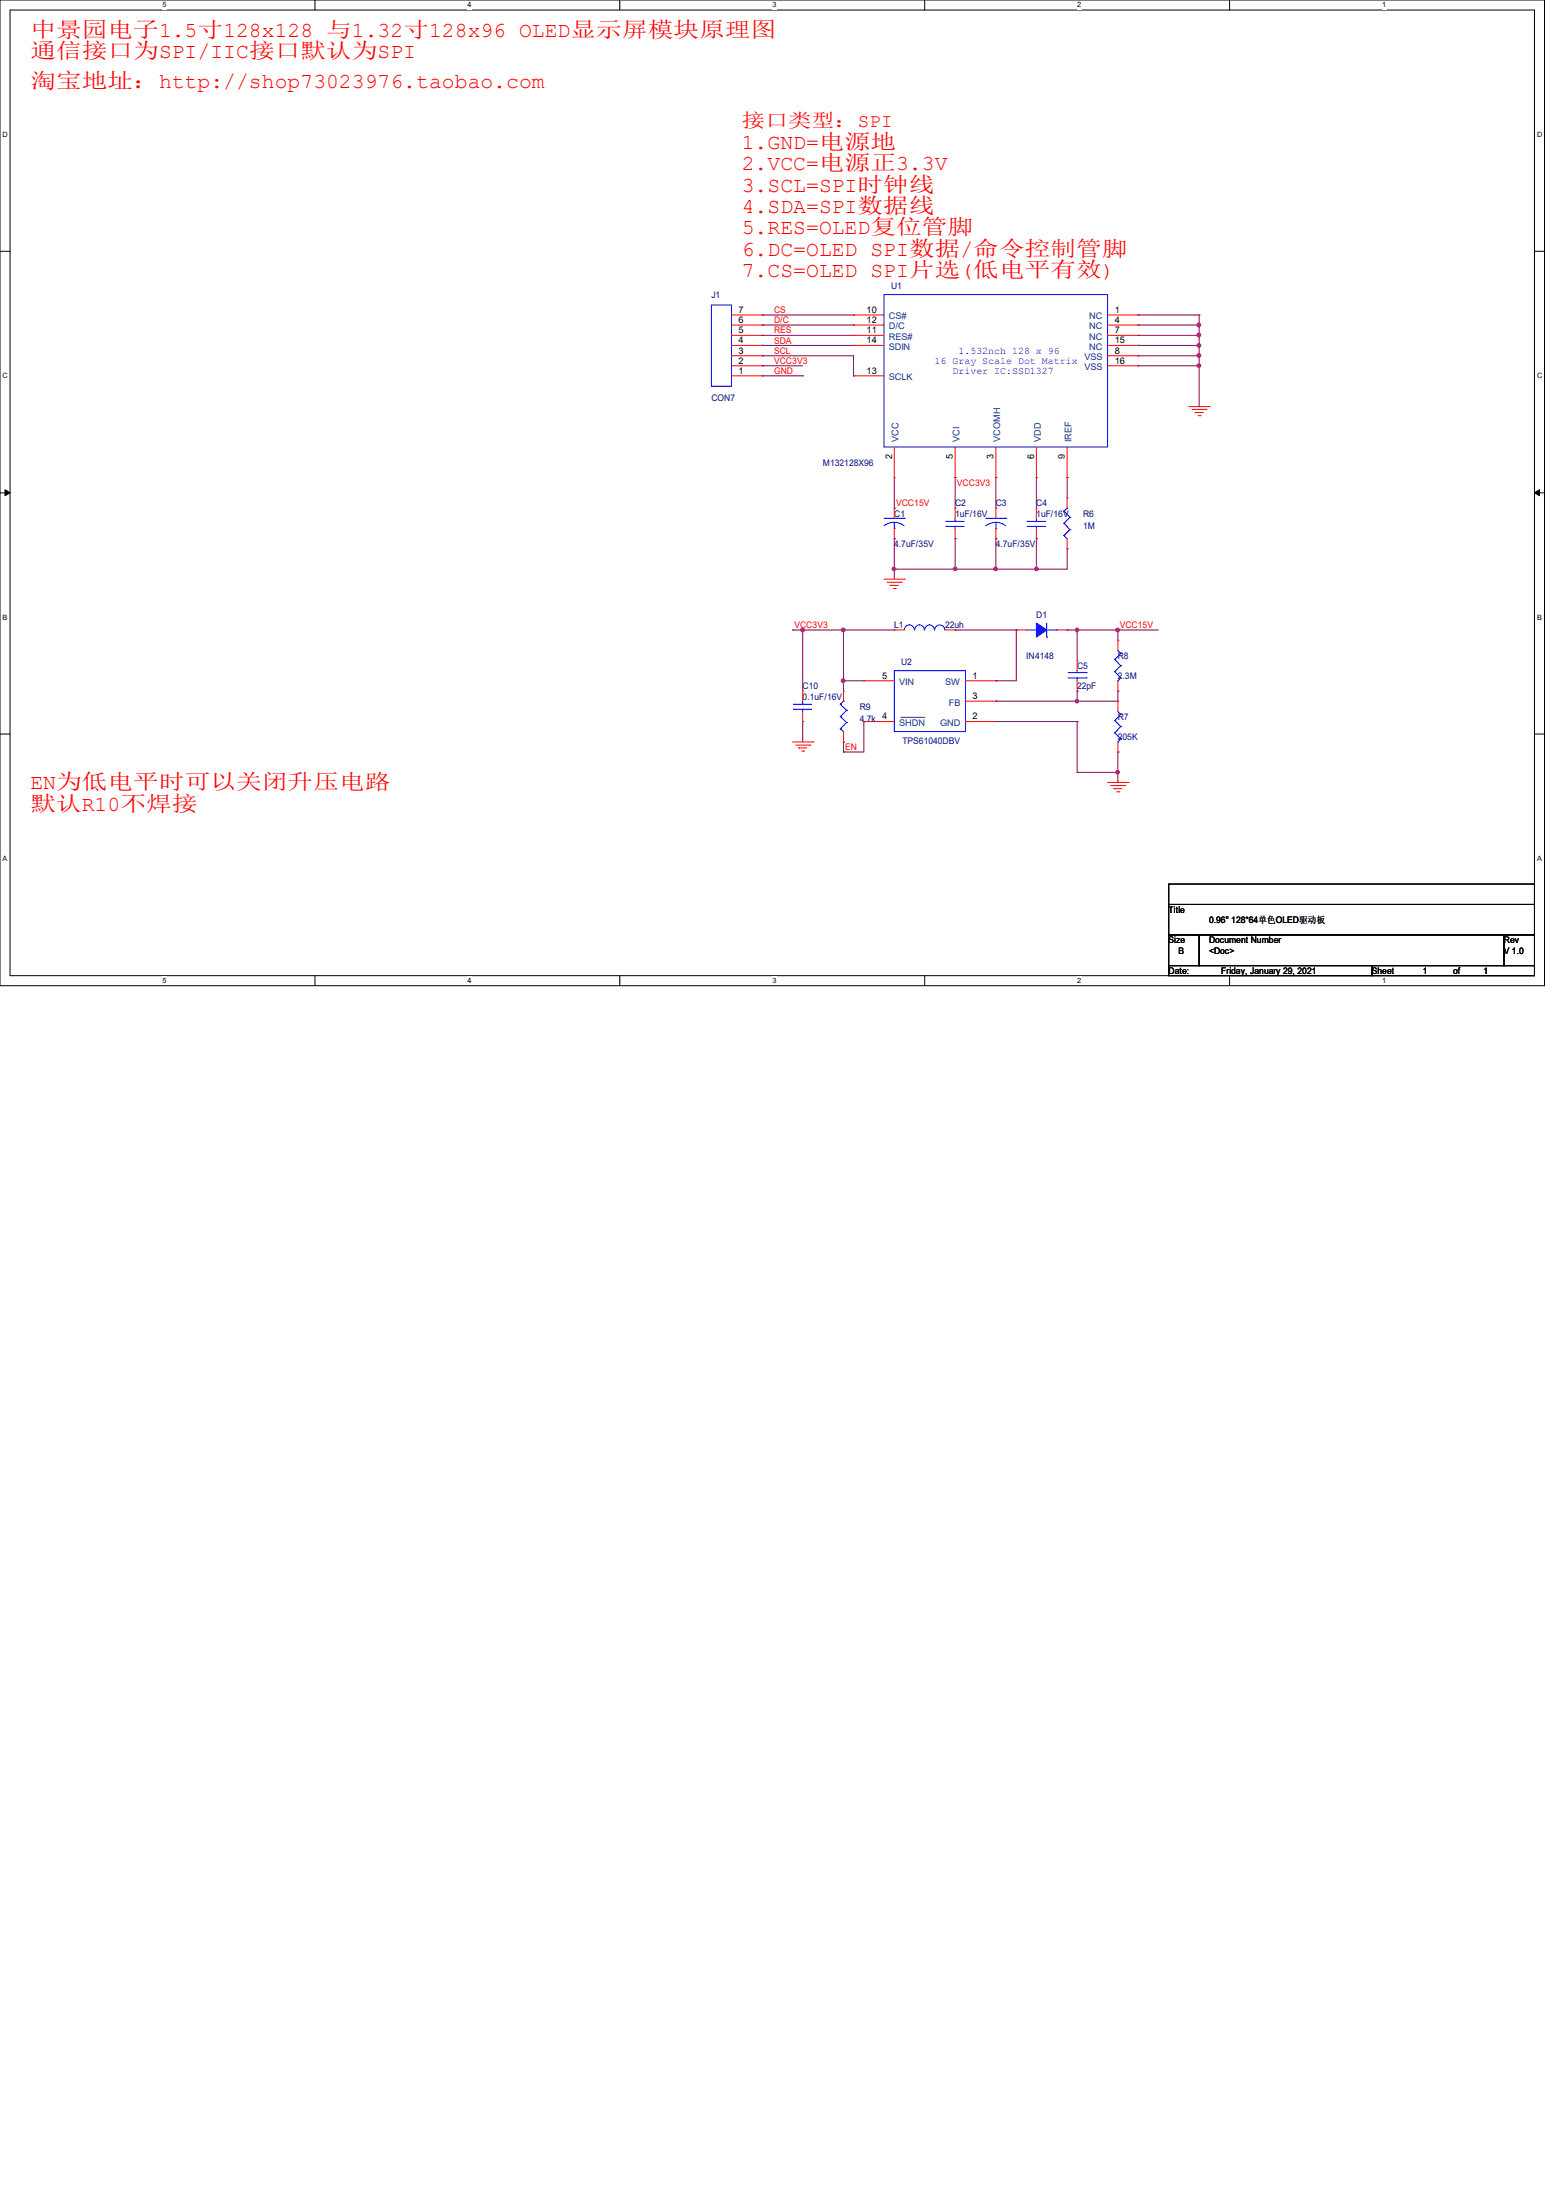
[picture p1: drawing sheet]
<svg xmlns="http://www.w3.org/2000/svg" width="210mm" height="297mm" viewBox="0 0 210 297" stroke-linecap="round" stroke-linejoin="round" font-family="sans-serif">
<path d="M0 0h208.4v133h-208.4zM1.4 1.4h205.7v130.3h-205.7z" fill="none" stroke="#000" stroke-width=".13"/>
<g fill="#fff">
<path d="M21.9 .1h.6v1.1h-.6z"/>
<path d="M21.9 131.8h.6v1.1h-.6z"/>
</g>
<path d="M42.5 0v1.4M42.5 131.7v1.3" fill="none" stroke="#000" stroke-width=".13"/>
<g fill="#fff">
<path d="M63.1 .1h.5v1.1h-.5z"/>
<path d="M63.1 131.8h.5v1.1h-.5z"/>
</g>
<path d="M83.7 0v1.4M83.7 131.7v1.3" fill="none" stroke="#000" stroke-width=".13"/>
<g fill="#fff">
<path d="M104.2 .1h.6v1.1h-.6z"/>
<path d="M104.2 131.8h.6v1.1h-.6z"/>
</g>
<path d="M124.8 0v1.4M124.8 131.7v1.3" fill="none" stroke="#000" stroke-width=".13"/>
<g fill="#fff">
<path d="M145.4 .1h.5v1.1h-.5z"/>
<path d="M145.4 131.8h.5v1.1h-.5z"/>
</g>
<path d="M165.9 0v1.4M165.9 131.7v1.3" fill="none" stroke="#000" stroke-width=".13"/>
<g fill="#fff">
<path d="M186.5 .1h.6v1.1h-.6z"/>
<path d="M186.5 131.8h.6v1.1h-.6z"/>
<path d="M.3 17.6h.8v1.1h-.8z"/>
<path d="M207.4 17.6h.8v1.1h-.8z"/>
<path d="M.3 50.2h.8v1.1h-.8z"/>
<path d="M207.4 50.2h.8v1.1h-.8z"/>
</g>
<path d="M0 33.9h1.4M207.1 33.9h1.3" fill="none" stroke="#000" stroke-width=".13"/>
<g fill="#fff">
<path d="M.3 82.8h.7v1.1h-.7z"/>
<path d="M207.4 82.8h.7v1.1h-.7z"/>
</g>
<path d="M0 66.5h1.4M207.1 66.5h1.3" fill="none" stroke="#000" stroke-width=".13"/>
<path d="M.7 66.1l.7 .4-.7 .4zM207.1 66.5l.7-.4v.8z" fill="#000" stroke="#000" stroke-width=".13"/>
<g fill="#fff">
<path d="M.3 115.3h.7v1.1h-.7z"/>
<path d="M207.4 115.3h.7v1.1h-.7z"/>
</g>
<path d="M0 99.1h1.4M207.1 99.1h1.3M157.7 119.3h49.4v2.7h-49.4zM157.7 122h49.4v4.2h-49.4zM157.7 126.2h4.1v4.1h-4.1zM157.7 130.3h27.5v1.4h-27.5zM161.8 126.2h41.2v4.1h-41.2zM185.2 130.3h21.9v1.4h-21.9zM203 126.2h4.1v4.1h-4.1z" fill="none" stroke="#000" stroke-width=".13"/>
<g fill="none" stroke="#f00" stroke-width=".13">
<path d="M98.7 50.7h4.2M98.7 49.4h4.2M98.7 48h4.2M98.7 46.6h4.2M98.7 45.3h4.2M98.7 43.9h4.2M98.7 42.5h4.2M102.9 50.7h.1M102.9 49.4h.1M102.9 48h.1M102.9 46.6h.1M102.9 45.3h.1"/>
<path d="M102.9 43.9h.1M102.9 42.5h.1M115.2 42.5h.1M115.2 45.3h.1M115.2 43.9h.1M115.2 50.7h.1M115.2 46.6h.1M115.2 50.7h4.1M115.2 46.6h4.1M115.2 45.3h4.1M115.2 43.9h4.1M115.2 42.5h4.1"/>
<path d="M149.5 49.4h4.1M149.5 48h4.1M149.5 46.6h4.1M149.5 45.3h4.1M149.5 43.9h4.1M149.5 42.5h4.1M153.6 42.5h.1M153.6 49.4h.1M153.6 46.6h.1M153.6 48h.1M153.6 45.3h.1M153.6 43.9h.1"/>
<path d="M160.4 54.9h2.8M160.9 55.2h1.9M161.3 55.7h.1M161.3 55.7h1.1M161.7 56.1h.3M162 56.1h.1M162.8 55.2h.1M163.2 54.9h.1M119.3 78.1h2.7M119.7 78.6h1.9M120.1 79h.1M120.1 79h1.1"/>
<path d="M120.6 79.4h.2M120.7 68.6h.1M120.7 72.7h.1M120.7 64.4h.1M120.7 60.3v4.1M120.7 68.6v1.3M120.7 71.3v1.4M120.8 79.4h.1M121.6 78.6h.1M122 78.1h.1M128.9 72.7h.1M128.9 68.6h.1"/>
<path d="M128.9 64.4h.1M128.9 60.3v4.1M128.9 68.6v1.3M128.9 71.3v1.4M134.4 68.6h.1M134.4 72.7h.1M134.4 64.4h.1M134.4 60.3v4.1M134.4 68.6v1.3M134.4 71.3v1.4M139.9 72.7h.1M139.9 68.6h.1"/>
<path d="M139.9 64.4h.1M139.9 60.3v4.1M139.9 68.6v1.3M139.9 71.3v1.4M144 74h.1M144 67.2h.1M144 64.4h.1M144 60.3v4.1M144 67.2v1.4M144 72.7v1.3M108.3 97.4h.1M108.3 93.3h.1"/>
<path d="M108.3 93.3v1.3M108.3 96v1.4M113.8 93.3h.1M113.8 93.3v1.3M113.8 98.7v1.4M116.6 97.4h.1M116.6 91.9h.1M116.6 91.9h4.1M116.6 97.4h4.1M120.7 85h.1M120.7 85h1.3M127.6 85h1.3"/>
<path d="M128.9 85h.1M130.3 91.9h4.1M130.3 97.4h4.1M130.3 94.6h4.1M134.4 91.9h.1M134.4 97.4h.1M134.4 94.6h.1M137.2 85h.1M137.2 85h1.3M142.6 85h1.4M144 85h.1M145.4 89.2h.1"/>
<path d="M145.4 93.3h.1M145.4 89.2v1.3M145.4 91.9v1.4M150.9 94.6h.1M150.9 86.4h.1M150.9 93.3h.1M150.9 86.4v1.4M150.9 91.9v1.4M150.9 94.6v1.4M107 100.1h2.7M107.4 100.5h1.9M107.8 100.9h.1"/>
<path d="M107.8 100.9h1.1M108.2 101.3h.3M108.5 101.3h.1M109.3 100.5h.1M109.7 100.1h.1M113.8 100.1h.1M149.5 105.6h2.7M149.9 106h1.9M150.3 106.4h.1M150.3 106.4h1.1M150.7 106.8h.3M150.9 101.5h.1"/>
<path d="M150.9 100.1v1.4M151 106.8h.1M151.8 106h.1M152.2 105.6h.1"/>
</g>
<g fill="none" stroke="#00f" stroke-width=".13">
<path d="M119.3 39.8h30.2v20.5h-30.2zM96 41.1h2.7v11h-2.7zM119.3 69.9h2.7M120.7 71.3h.1M120.7 70.5a2.18 2.18 0 0 1 1.3 .4M120.7 70.5a2.19 2.19 0 0 0-1.4 .4M120.7 70.5v.8M122 69.9h.1M127.7 70.4h.1M127.7 71h.1M127.7 70.4h2.4M127.7 71h2.4"/>
<path d="M128.9 71h.1M128.9 70.4h.1M128.9 69.9v.5M128.9 71v.3M133 69.9h2.8M134.4 71.3h.1M134.4 70.5a2.18 2.18 0 0 1 1.3 .4M134.4 70.5a2.19 2.19 0 0 0-1.4 .4M134.4 70.5v.8M135.8 69.9h.1M138.6 70.4h.1M138.6 71h.1"/>
<path d="M138.6 70.4h2.5M138.6 71h2.5M139.9 71h.1M139.9 70.4h.1M139.9 69.9v.5M139.9 71v.3M143.6 72.3h.1M143.6 70.6h.1M143.6 69h.1M143.6 72.3l.4 .4M143.6 70.6l.8 .9M143.6 69l.8 .8"/>
<path d="M144 68.6h.1M144 68.6l-.4 .4M144.4 71.5h.1M144.4 69.8h.1M144.4 71.5l-.8 .8M144.4 69.8l-.8 .8M107.1 95h.1M107.1 95.7h.1M107.1 95h2.5M107.1 95.7h2.5M108.3 95.7h.1M108.3 95h.1"/>
<path d="M108.3 94.6v.4M108.3 95.7v.3M113.4 98.3h.1M113.4 96.7h.1M113.4 95h.1M113.4 98.3l.4 .4M113.4 96.7l.9 .8M113.4 95l.9 .8M113.8 94.6h.1M113.8 94.6l-.4 .4M114.3 97.5h.1M114.3 95.8h.1"/>
<path d="M114.3 97.5l-.9 .8M114.3 95.8l-.9 .9M120.7 90.5h9.6v8.2h-9.6zM122 85a.68 .68 0 0 1 .7-.7 .68 .68 0 0 1 .7 .7M123.4 85a.66 .66 0 0 1 .7-.7 .66 .66 0 0 1 .7 .7M124.8 85a.66 .66 0 0 1 .7-.7 .66 .66 0 0 1 .6 .7M126.2 85a.68 .68 0 0 1 .6-.7 .68 .68 0 0 1 .7 .7M138.5 85h1.4M139.9 85h.1M141.3 86h.1M141.3 84.1v1.9M141.3 85h1.3"/>
<path d="M142.6 85h.1M144.1 91.5h2.5M144.1 90.8h2.5M145.4 90.8h.1M145.4 91.5h.1M145.4 90.5v.3M145.4 91.5v.4M146.6 91.5h.1M146.6 90.8h.1M150.5 97.2h.1M150.5 98.9h.1M150.5 89h.1"/>
<path d="M150.5 90.6h.1M150.5 97.2l.8 .8M150.5 98.9l.8 .8M150.5 89l.8 .8M150.5 90.6l.8 .9M150.9 91.9h.1M150.9 96l.4 .4M150.9 87.8l.4 .4M151.3 96.4h.1M151.3 98h.1M151.3 99.7h.1M151.3 88.2h.1"/>
<path d="M151.3 89.8h.1M151.3 91.5h.1M151.3 96.4l-.8 .8M151.3 98l-.8 .9M151.3 99.7l-.4 .4M151.3 88.2l-.8 .8M151.3 89.8l-.8 .8M151.3 91.5l-.4 .4M150.9 100.1h.1"/>
</g>
<path d="M121.5 96.8h3.2M124.7 96.8h.1" fill="none" stroke="#004080" stroke-width=".13"/>
<path d="M139.9 84.1l1.4 .9-1.4 1z" fill-rule="evenodd" fill="#00f" stroke="#00f" stroke-width=".13"/>
<g fill="none" stroke="#800040" stroke-width=".13">
<path d="M102.9 46.6h.1M102.9 45.3h.1M102.9 42.5h.1M102.9 43.9h.1M102.9 48h.1M102.9 49.4h.1M102.9 46.6h12.3M102.9 42.5h12.3M102.9 43.9h12.3M102.9 45.3h12.3M102.9 48h12.3v2.7M102.9 49.4h5.4"/>
<path d="M102.9 50.7h5.4M108.3 50.7h.1M115.2 50.7h.1M153.6 42.5h.1M153.6 43.9h.1M153.6 45.3h.1M153.6 46.6h.1M153.6 48h.1M153.6 49.4h.1M153.6 46.6h8.2M153.6 42.5h8.2M153.6 43.9h8.2"/>
<path d="M153.6 45.3h8.2M153.6 48h8.2M153.6 49.4h8.2M161.8 42.5h.1M161.8 43.9h.1M161.8 45.3h.1M161.8 46.6h.1M161.8 48h.1M161.8 54.9h.1M161.8 42.5v12.4M120.7 68.6h.1M120.7 72.7h.1"/>
<path d="M120.7 76.8h.1M120.7 64.4v4.2M120.7 72.7v5.4M128.9 72.7h.1M128.9 64.4h.1M128.9 76.8h.1M128.9 64.4v4.2M128.9 72.7v4.1M134.4 64.4h.1M134.4 72.7h.1M134.4 76.8h.1M134.4 64.4v4.2"/>
<path d="M134.4 72.7v4.1M139.9 72.7h.1M139.9 64.4h.1M139.9 76.8h.1M139.9 64.4v4.2M139.9 72.7v4.1M144 74h.1M144 64.4h.1M144 64.4v2.8M144 74v2.8h-23.3M107 85h.1M107 85h13.7"/>
<path d="M108.3 85h.1M108.3 97.4h.1M108.3 85v8.3M108.3 97.4v2.7M113.8 85h.1M113.8 91.9h.1M113.8 91.9h2.8M113.8 85v8.3M116.6 97.4h.1M116.6 97.4v4.1h-2.8M128.9 85h.1M128.9 85h8.3"/>
<path d="M134.4 91.9h.1M134.4 94.6h.1M134.4 97.4h.1M134.4 97.4h11M137.2 85h.1M137.2 85v6.9h-2.8M144 85h.1M144 85h12.3M145.4 93.3h.1M145.4 85h.1M145.4 94.6h.1M145.4 97.4h.1"/>
<path d="M145.4 85v4.2M145.4 93.3v1.3M145.4 97.4v6.8M150.9 85h.1M150.9 93.3h.1M150.9 93.3v1.3h-16.5M150.9 85v1.4M113.8 101.5h.1M113.8 100.1h.1M113.8 100.1v1.4M145.4 104.2h.1M145.4 104.2h5.5"/>
<path d="M150.9 101.5h.1M150.9 104.2h.1M150.9 101.5v4.1"/>
</g>
<g fill="#f0f" stroke="#f0f" stroke-width=".13">
<circle cx="113.8" cy="91.9" r=".25"/>
<circle cx="113.8" cy="85" r=".25"/>
<circle cx="145.3" cy="85" r=".24"/>
<circle cx="145.3" cy="94.6" r=".24"/>
<circle cx="150.8" cy="85" r=".25"/>
<circle cx="150.8" cy="104.2" r=".24"/>
<circle cx="161.8" cy="43.9" r=".25"/>
<circle cx="161.8" cy="45.2" r=".25"/>
<circle cx="161.8" cy="46.6" r=".25"/>
<circle cx="161.8" cy="48" r=".25"/>
<circle cx="161.8" cy="49.4" r=".24"/>
<circle cx="139.9" cy="76.8" r=".24"/>
<circle cx="120.7" cy="76.8" r=".24"/>
<circle cx="134.4" cy="76.8" r=".24"/>
<circle cx="128.9" cy="76.8" r=".24"/>
<circle cx="108.3" cy="85" r=".25"/>
</g>
<g font-size="2.9" fill="#f00">
<text x="4.1" y="5">中景园电子1.5寸128x128 与1.32寸128x96 OLED显示屏模块原理图</text>
<text x="4.1" y="7.9">通信接口为SPI/IIC接口默认为SPI</text>
<text x="4.1" y="11.9">淘宝地址：http://shop73023976.taobao.com</text>
<text x="100.1" y="20.1">1.GND=电源地</text>
<text x="100.1" y="23">2.VCC=电源正3.3V</text>
<text x="100.1" y="25.9">3.SCL=SPI时钟线</text>
<text x="100.1" y="28.7">4.SDA=SPI数据线</text>
<text x="100.1" y="31.6">5.RES=OLED复位管脚</text>
<text x="100.1" y="34.5">6.DC=OLED SPI数据/命令控制管脚</text>
<text x="100.1" y="37.4">7.CS=OLED SPI片选(低电平有效)</text>
<text x="4.1" y="106.5">EN为低电平时可以关闭升压电路</text>
<text x="4.1" y="109.4">默认R10不焊接</text>
</g>
<text font-size="2.6" fill="#f00" x="100.1" y="17.1">接口类型：SPI</text>
<g font-size="1.4" fill="#00f">
<text x="129.4" y="47.8">1.532nch 128 x 96</text>
<text x="126.1" y="49.1">16 Gray Scale Dot Matrix</text>
<text x="128.6" y="50.5">Driver IC:SSD1327</text>
</g>
<g font-size="1.2" fill="#000080">
<text x="96" y="40.2">J1</text>
<text x="120.3" y="39">U1</text>
<text x="96" y="54.1">CON7</text>
<text x="111.1" y="62.9">M132128X96</text>
<text x="120.7" y="69.7">C1</text>
<text x="128.9" y="68.3">C2</text>
<text x="128.9" y="69.7">1uF/16V</text>
<text x="134.4" y="68.3">C3</text>
<text x="139.9" y="68.3">C4</text>
<text x="139.9" y="69.7">1uF/16V</text>
<text x="146.2" y="69.7">R6</text>
<text x="146.2" y="71.3">1M</text>
<text x="120.7" y="73.8">4.7uF/35V</text>
<text x="134.4" y="73.8">4.7uF/35V</text>
<text x="139.9" y="83.4">D1</text>
<text x="120.7" y="84.8">L1</text>
<text x="121.6" y="89.7">U2</text>
<text x="127.5" y="84.8">22uh</text>
<text x="138.5" y="88.9">IN4148</text>
<text x="150.9" y="88.9">R8</text>
<text x="108.3" y="93">C10</text>
<text x="108.3" y="94.4">0.1uF/16V</text>
<text x="116" y="95.8">R9</text>
<text x="145.4" y="90.3">C5</text>
<text x="145.4" y="93">22pF</text>
<text x="150.9" y="91.7">2.3M</text>
<text x="116" y="97.4">4.7k</text>
<text x="121.8" y="100.4">TPS61040DBV</text>
<text x="150.9" y="97.2">R7</text>
<text x="150.9" y="99.9">205K</text>
</g>
<g font-size="1.2">
<text x="99.7" y="47.7">3</text>
<text x="99.7" y="46.3">4</text>
<text x="99.7" y="45">5</text>
<text x="99.7" y="43.6">6</text>
<text x="99.7" y="42.2">7</text>
<text x="117" y="42.2">10</text>
<text x="117" y="45">11</text>
<text x="117" y="43.6">12</text>
<text x="117" y="46.3">14</text>
<text x="150.4" y="42.2">1</text>
<text x="150.4" y="46.3">15</text>
<text x="150.4" y="47.7">8</text>
<text x="150.4" y="45">7</text>
<text x="150.4" y="43.6">4</text>
<text x="99.7" y="50.4">1</text>
<text x="99.7" y="49.1">2</text>
<text x="117" y="50.4">13</text>
<text x="150.4" y="49.1">16</text>
<text x="120.4" y="62" transform="rotate(-90 120.4 62)">2</text>
<text x="128.6" y="62" transform="rotate(-90 128.6 62)">5</text>
<text x="134.1" y="62" transform="rotate(-90 134.1 62)">3</text>
<text x="139.6" y="62" transform="rotate(-90 139.6 62)">6</text>
<text x="143.7" y="62" transform="rotate(-90 143.7 62)">9</text>
<text x="119" y="91.6">5</text>
<text x="131.3" y="91.6">1</text>
<text x="131.3" y="94.3">3</text>
<text x="119" y="97.1">4</text>
<text x="131.3" y="97.1">2</text>
<text x="157.7" y="123.2">Title</text>
<text x="163.2" y="124.6">0.96'' 128*64单色OLED驱动板</text>
<text x="157.7" y="127.3">Size</text>
<text x="157.7" y="131.4">Date:</text>
<text x="159.1" y="128.7">B</text>
<text x="163.2" y="127.3">Document Number</text>
<text x="163.2" y="128.7">&lt;Doc&gt;</text>
<text x="164.8" y="131.4">Friday, January 29, 2021</text>
<text x="185.1" y="131.4">Sheet</text>
<text x="192" y="131.4">1</text>
<text x="196.1" y="131.4">of</text>
<text x="200.2" y="131.4">1</text>
<text x="203" y="127.3">Rev</text>
<text x="203" y="128.7">V 1.0</text>
</g>
<g font-size="1.2" fill="#f00">
<text x="104.5" y="46.4">SDA</text>
<text x="104.5" y="45">RES</text>
<text x="104.5" y="42.2">CS</text>
<text x="104.5" y="43.6">D/C</text>
<text x="104.5" y="47.8">SCL</text>
<text x="104.5" y="49.1">VCC3V3</text>
<text x="104.5" y="50.5">GND</text>
<text x="129.1" y="65.6">VCC3V3</text>
<text x="120.9" y="68.3">VCC15V</text>
<text x="107.2" y="84.8">VCC3V3</text>
<text x="151.1" y="84.8">VCC15V</text>
<text x="114.1" y="101.2">EN</text>
</g>
<g font-size="1.2" fill="#004080">
<text x="120" y="43.1">CS#</text>
<text x="120" y="45.8">RES#</text>
<text x="120" y="44.5">D/C</text>
<text x="120" y="47.2">SDIN</text>
<text x="147" y="43.1">NC</text>
<text x="147" y="47.2">NC</text>
<text x="147" y="45.8">NC</text>
<text x="147" y="44.5">NC</text>
<text x="120" y="51.3">SCLK</text>
<text x="146.4" y="50">VSS</text>
<text x="146.4" y="48.6">VSS</text>
<text x="121.3" y="59.6" transform="rotate(-90 121.3 59.6)">VCC</text>
<text x="129.5" y="59.6" transform="rotate(-90 129.5 59.6)">VCI</text>
<text x="135" y="59.6" transform="rotate(-90 135 59.6)">VCOMH</text>
<text x="140.5" y="59.6" transform="rotate(-90 140.5 59.6)">VDD</text>
<text x="144.6" y="59.6" transform="rotate(-90 144.6 59.6)">IREF</text>
<text x="121.4" y="92.5">VIN</text>
<text x="127.5" y="92.5">SW</text>
<text x="128.1" y="95.2">FB</text>
<text x="121.4" y="98">SHDN</text>
<text x="126.9" y="98">GND</text>
</g>
<g font-size="1">
<text x="21.9" y="1">5</text>
<text x="63.1" y="1">4</text>
<text x="104.2" y="1">3</text>
<text x="145.4" y="1">2</text>
<text x="186.5" y="1">1</text>
<text x=".3" y="18.5">D</text>
<text x="207.5" y="18.5">D</text>
<text x=".3" y="51">C</text>
<text x="207.5" y="51">C</text>
<text x=".3" y="83.6">B</text>
<text x="207.5" y="83.6">B</text>
<text x=".3" y="116.2">A</text>
<text x="207.5" y="116.2">A</text>
<text x="21.9" y="132.7">5</text>
<text x="63.1" y="132.7">4</text>
<text x="104.2" y="132.7">3</text>
<text x="145.4" y="132.7">2</text>
<text x="186.5" y="132.7">1</text>
</g>
</svg>
